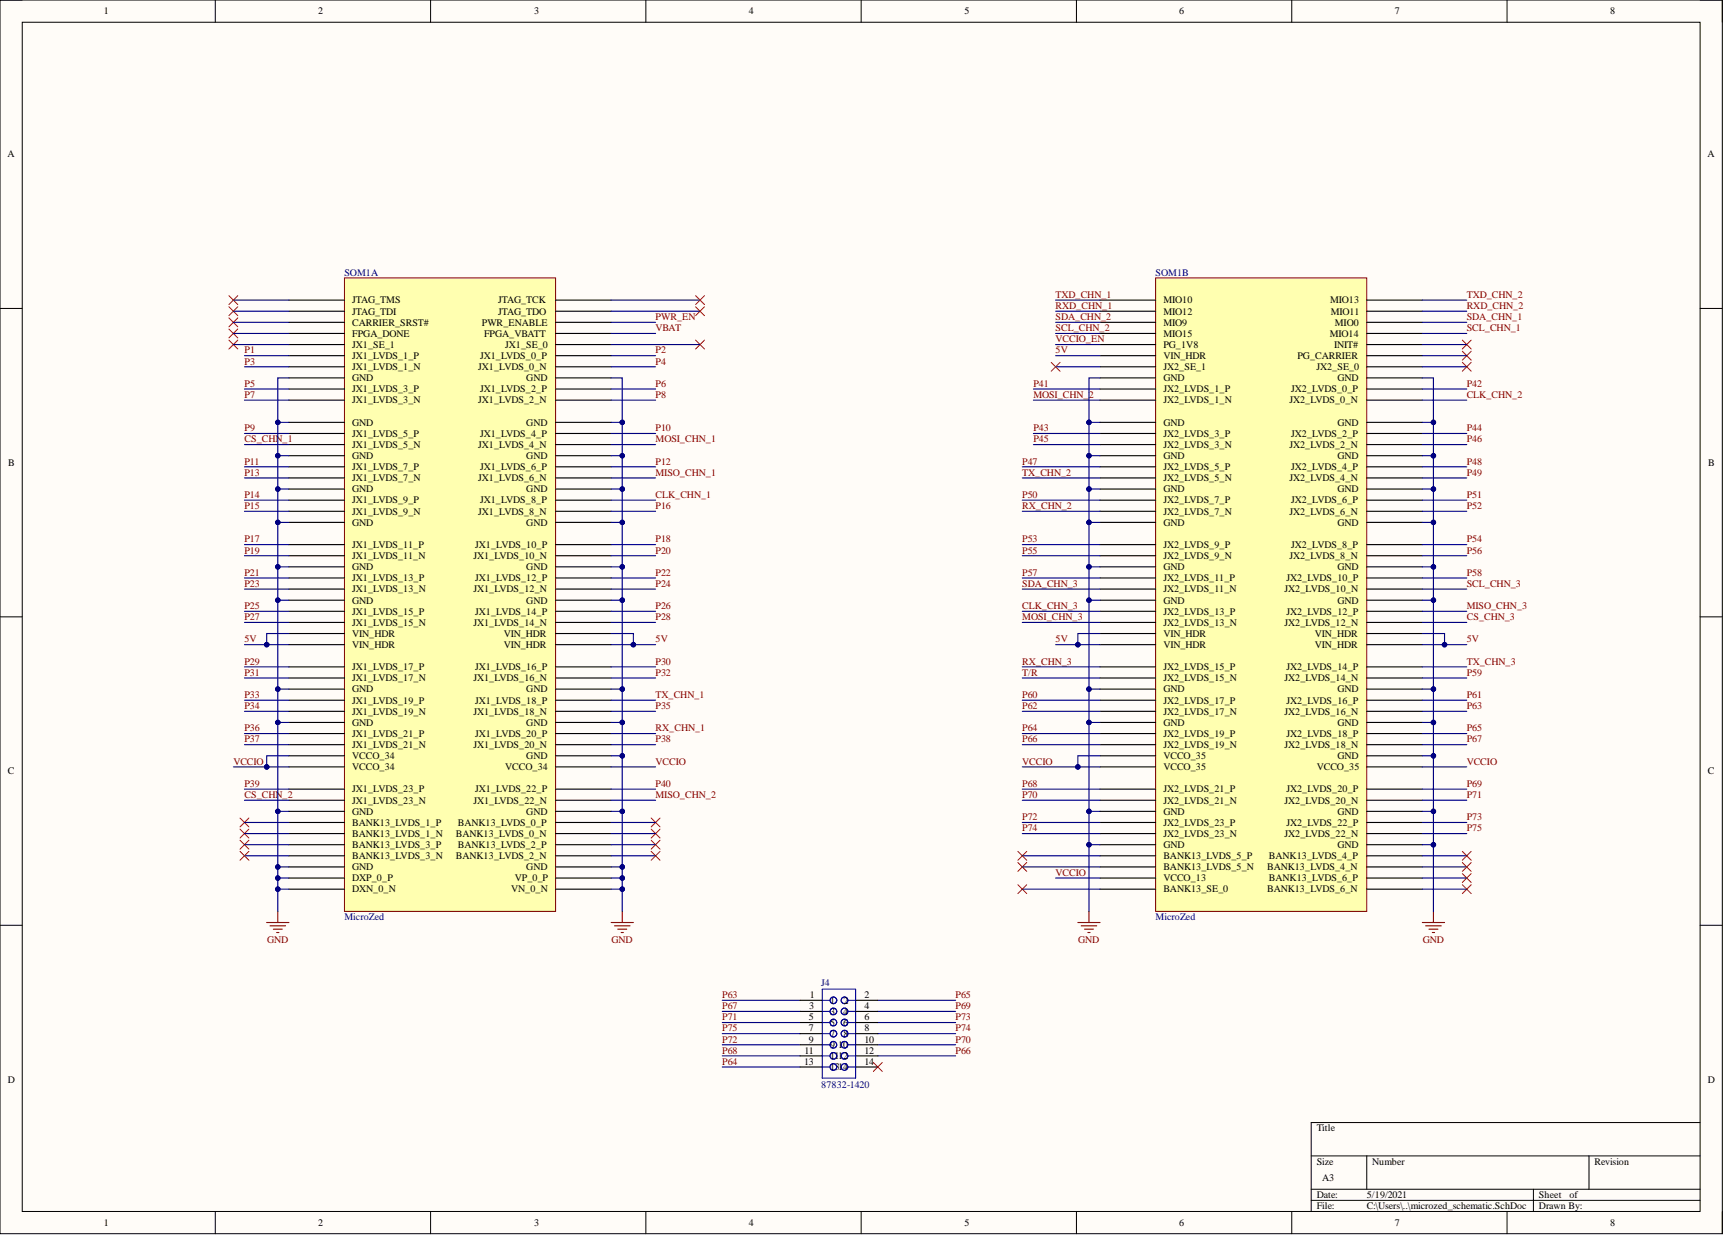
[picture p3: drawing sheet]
<svg xmlns="http://www.w3.org/2000/svg" width="393mm" height="282mm" viewBox="0 0 393 282" stroke-linecap="round" stroke-linejoin="round" font-family="sans-serif">
<path d="M0 0h392.7v281.3h-392.7z" fill-rule="evenodd" fill="#fffcf8"/>
<path d="M0 0h392.7v281.3h-392.7z" fill="none" stroke="#000" stroke-width=".23"/>
<path d="M5.1 5.1h382.6v271.2h-382.6z" fill-rule="evenodd" fill="#fffcf8"/>
<g fill="none" stroke="#000" stroke-width=".23">
<path d="M0 0h5.1M5.1 5.1h382.6v271.2h-382.6zM49.1 0v5.1M98.2 0v5.1M147.3 0v5.1M196.4 0v5.1M245.5 0v5.1M294.6 0v5.1M343.6 0v5.1M387.7 0h5v5.1M0 70.3h5.1M387.7 70.3h5"/>
<path d="M0 140.7h5.1M387.7 140.7h5M0 211h5.1M387.7 211h5M387.7 256h-88.7v20.3M49.1 276.3v5M98.2 276.3v5M147.3 276.3v5M196.4 276.3v5M245.5 276.3v5M294.6 276.3v5M299 263.6h88.7"/>
<path d="M299 271.2h88.7M299 273.7h88.7M311.7 263.6v7.6M343.6 276.3v5M349.7 271.2v5.1M362.3 263.6v7.6M392.7 276.3v5"/>
</g>
<path d="M78.5 63.4h48.2v144.4h-48.2z" fill-rule="evenodd" fill="#ffffb0"/>
<path d="M78.5 63.4h48.2v144.4h-48.2z" fill="none" stroke="#800000" stroke-width=".23"/>
<g fill="none" stroke="#000" stroke-width=".25">
<path d="M65.9 68.4h12.6M65.9 71h12.6M65.9 73.5h12.6M65.9 78.6h12.6M65.9 76h12.6M126.7 68.4h12.7M126.7 71h12.7M126.7 73.5h12.7M126.7 78.6h12.7M126.7 76h12.7M65.9 81.1h12.6M65.9 83.6h12.6"/>
<path d="M65.9 86.2h12.6M65.9 88.7h12.6M65.9 91.3h12.6M65.9 96.3h12.6M65.9 98.9h12.6M126.7 81.1h12.7M126.7 83.6h12.7M126.7 86.2h12.7M126.7 88.7h12.7M126.7 91.3h12.7M126.7 96.3h12.7M126.7 98.9h12.7"/>
<path d="M65.9 101.4h12.6M65.9 103.9h12.6M65.9 106.5h12.6M65.9 109h12.6M65.9 111.5h12.6M65.9 114.1h12.6M65.9 116.6h12.6M65.9 119.1h12.6M126.7 101.4h12.7M126.7 103.9h12.7M126.7 106.5h12.7M126.7 109h12.7"/>
<path d="M126.7 111.5h12.7M126.7 114.1h12.7M126.7 116.6h12.7M126.7 119.1h12.7M65.9 124.2h12.6M65.9 126.7h12.6M65.9 129.3h12.6M65.9 131.8h12.6M65.9 134.3h12.6M65.9 136.9h12.6M65.9 139.4h12.6M126.7 124.2h12.7"/>
<path d="M126.7 126.7h12.7M126.7 129.3h12.7M126.7 131.8h12.7M126.7 134.3h12.7M126.7 136.9h12.7M126.7 139.4h12.7M65.9 141.9h12.6M65.9 144.5h12.6M65.9 147h12.6M65.9 152.1h12.6M65.9 154.6h12.6M65.9 157.2h12.6"/>
<path d="M65.9 159.7h12.6M126.7 141.9h12.7M126.7 144.5h12.7M126.7 147h12.7M126.7 152.1h12.7M126.7 154.6h12.7M126.7 157.2h12.7M126.7 159.7h12.7M65.9 162.2h12.6M65.9 164.8h12.6M65.9 167.3h12.6M65.9 169.8h12.6"/>
<path d="M65.9 172.4h12.6M65.9 174.9h12.6M65.9 180h12.6M126.7 162.2h12.7M126.7 164.8h12.7M126.7 167.3h12.7M126.7 169.8h12.7M126.7 172.4h12.7M126.7 174.9h12.7M126.7 180h12.7M65.9 182.5h12.6M65.9 185h12.6"/>
<path d="M65.9 187.6h12.6M65.9 190.1h12.6M65.9 192.6h12.6M65.9 195.2h12.6M65.9 197.7h12.6M126.7 182.5h12.7M126.7 185h12.7M126.7 187.6h12.7M126.7 190.1h12.7M126.7 192.6h12.7M126.7 195.2h12.7M126.7 197.7h12.7"/>
<path d="M65.9 200.2h12.6M65.9 202.8h12.6M126.7 200.2h12.7M126.7 202.8h12.7"/>
</g>
<path d="M263.5 63.4h48.2v144.4h-48.2z" fill-rule="evenodd" fill="#ffffb0"/>
<path d="M263.5 63.4h48.2v144.4h-48.2z" fill="none" stroke="#800000" stroke-width=".23"/>
<g fill="none" stroke="#000" stroke-width=".25">
<path d="M250.8 68.4h12.7M250.8 71h12.7M250.8 73.5h12.7M250.8 76h12.7M250.8 78.6h12.7M311.7 68.4h12.6M311.7 71h12.6M311.7 73.5h12.6M311.7 76h12.6M311.7 78.6h12.6M250.8 81.1h12.7M250.8 83.6h12.7"/>
<path d="M250.8 86.2h12.7M250.8 88.7h12.7M250.8 91.3h12.7M250.8 96.3h12.7M250.8 98.9h12.7M311.7 81.1h12.6M311.7 83.6h12.6M311.7 86.2h12.6M311.7 88.7h12.6M311.7 91.3h12.6M311.7 96.3h12.6M311.7 98.9h12.6"/>
<path d="M250.8 101.4h12.7M250.8 103.9h12.7M250.8 106.5h12.7M250.8 109h12.7M250.8 111.5h12.7M250.8 114.1h12.7M250.8 116.6h12.7M250.8 119.1h12.7M311.7 101.4h12.6M311.7 103.9h12.6M311.7 106.5h12.6M311.7 109h12.6"/>
<path d="M311.7 111.5h12.6M311.7 114.1h12.6M311.7 116.6h12.6M311.7 119.1h12.6M250.8 124.2h12.7M250.8 126.7h12.7M250.8 129.3h12.7M250.8 131.8h12.7M250.8 134.3h12.7M250.8 136.9h12.7M250.8 139.4h12.7M311.7 124.2h12.6"/>
<path d="M311.7 126.7h12.6M311.7 129.3h12.6M311.7 131.8h12.6M311.7 134.3h12.6M311.7 136.9h12.6M311.7 139.4h12.6M250.8 141.9h12.7M250.8 144.5h12.7M250.8 147h12.7M250.8 152.1h12.7M250.8 154.6h12.7M250.8 157.2h12.7"/>
<path d="M250.8 159.7h12.7M311.7 141.9h12.6M311.7 144.5h12.6M311.7 147h12.6M311.7 152.1h12.6M311.7 154.6h12.6M311.7 157.2h12.6M311.7 159.7h12.6M250.8 162.2h12.7M250.8 164.8h12.7M250.8 167.3h12.7M250.8 169.8h12.7"/>
<path d="M250.8 172.4h12.7M250.8 174.9h12.7M250.8 180h12.7M311.7 162.2h12.6M311.7 164.8h12.6M311.7 167.3h12.6M311.7 169.8h12.6M311.7 172.4h12.6M311.7 174.9h12.6M311.7 180h12.6M250.8 182.5h12.7M250.8 185h12.7"/>
<path d="M250.8 187.6h12.7M250.8 190.1h12.7M250.8 192.6h12.7M250.8 195.2h12.7M250.8 197.7h12.7M311.7 182.5h12.6M311.7 185h12.6M311.7 187.6h12.6M311.7 190.1h12.6M311.7 192.6h12.6M311.7 195.2h12.6M311.7 197.7h12.6"/>
<path d="M250.8 200.2h12.7M250.8 202.8h12.7M311.7 200.2h12.6M311.7 202.8h12.6"/>
</g>
<g fill="none" stroke="#f00" stroke-width=".23">
<path d="M52.2 67.4l2 2.1M52.2 70l2 2M52.2 72.5l2 2M52.2 75l2 2.1M52.2 77.6l2 2M54.2 67.4l-2 2.1M54.2 70l-2 2M54.2 72.5l-2 2M54.2 75l-2 2.1M54.2 77.6l-2 2M158.6 67.4l2 2.1M158.6 70l2 2"/>
<path d="M158.6 77.6l2 2M160.6 67.4l-2 2.1M160.6 70l-2 2M160.6 77.6l-2 2M333.4 77.6l2.1 2M335.5 77.6l-2.1 2M239.7 82.6l2 2.1M241.7 82.6l-2 2.1M333.4 82.6l2.1 2.1M333.4 80.1l2.1 2M335.5 82.6l-2.1 2.1M335.5 80.1l-2.1 2"/>
<path d="M54.7 186.6l2.1 2M54.7 189.1l2.1 2M54.7 191.6l2.1 2M54.7 194.2l2.1 2M56.8 186.6l-2.1 2M56.8 189.1l-2.1 2M56.8 191.6l-2.1 2M56.8 194.2l-2.1 2M148.5 194.2l2 2M148.5 191.6l2 2M148.5 189.1l2 2M148.5 186.6l2 2"/>
<path d="M150.5 194.2l-2 2M150.5 191.6l-2 2M150.5 189.1l-2 2M150.5 186.6l-2 2M232.1 194.2l2 2M232.1 196.7l2 2M234.1 194.2l-2 2M234.1 196.7l-2 2M333.4 199.2l2.1 2.1M333.4 196.7l2.1 2M333.4 194.2l2.1 2M335.5 199.2l-2.1 2.1"/>
<path d="M335.5 196.7l-2.1 2M335.5 194.2l-2.1 2M232.1 201.8l2 2M234.1 201.8l-2 2M333.4 201.8l2.1 2M335.5 201.8l-2.1 2M199.2 242.3l2 2M201.2 242.3l-2 2"/>
</g>
<g fill="none" stroke="#800000" stroke-width=".25">
<path d="M60.8 210.4h5.1M61.6 211.1h3.5M62.3 211.9h2.1M63.1 212.7h.5M63.3 207.8v2.6M139.4 210.4h5M140.1 211.1h3.6M140.9 211.9h2M141.6 212.7h.5M141.9 207.8v2.6M245.8 210.4h5M246.5 211.1h3.6"/>
<path d="M247.3 211.9h2M248.1 212.7h.5M248.3 207.8v2.6M324.3 210.4h5.1M325.1 211.1h3.5M325.8 211.9h2.1M326.6 212.7h.5M326.9 207.8v2.6"/>
</g>
<path d="M141.9 202.8v5" fill="none" stroke="#000080" stroke-width=".25"/>
<circle cx="141.9" cy="202.8" r=".51" fill="#000080"/>
<circle cx="141.9" cy="202.8" r=".51" fill="none" stroke="#000080" stroke-width=".23"/>
<path d="M53.2 174.9h12.7" fill="none" stroke="#000080" stroke-width=".25"/>
<circle cx="60.8" cy="174.9" r=".51" fill="#000080"/>
<circle cx="60.8" cy="174.9" r=".51" fill="none" stroke="#000080" stroke-width=".23"/>
<g fill="none" stroke="#000080" stroke-width=".25">
<path d="M53.2 78.6h12.7M53.2 76h12.7M53.2 73.5h12.7M53.2 71h12.7M53.2 68.4h12.7M55.7 159.7h10.2M55.7 154.6h10.2M55.7 152.1h10.2M55.7 147h5.1M55.7 180h10.2M55.7 169.8h10.2M55.7 167.3h10.2"/>
<path d="M55.7 162.2h10.2M55.7 195.2h10.2M55.7 192.6h10.2M55.7 190.1h10.2M55.7 187.6h10.2M55.7 182.5h10.2"/>
</g>
<circle cx="60.8" cy="147" r=".51" fill="#000080"/>
<circle cx="60.8" cy="147" r=".51" fill="none" stroke="#000080" stroke-width=".23"/>
<g fill="none" stroke="#000080" stroke-width=".25">
<path d="M55.7 98.9h10.2M55.7 91.3h10.2M55.7 88.7h10.2M55.7 83.6h10.2M55.7 81.1h10.2M55.7 116.6h10.2M55.7 114.1h10.2M55.7 109h10.2M55.7 106.5h10.2M55.7 101.4h10.2M55.7 139.4h10.2M55.7 134.3h10.2"/>
<path d="M55.7 131.8h10.2M55.7 126.7h10.2M55.7 124.2h10.2M55.7 141.9h10.2M65.9 172.4h-5.1v2.5"/>
</g>
<circle cx="60.8" cy="174.9" r=".51" fill="#000080"/>
<circle cx="60.8" cy="174.9" r=".51" fill="none" stroke="#000080" stroke-width=".23"/>
<path d="M65.9 144.5h-5.1v2.5h5.1" fill="none" stroke="#000080" stroke-width=".25"/>
<circle cx="60.8" cy="147" r=".51" fill="#000080"/>
<circle cx="60.8" cy="147" r=".51" fill="none" stroke="#000080" stroke-width=".23"/>
<path d="M63.3 200.2v2.6h2.6" fill="none" stroke="#000080" stroke-width=".25"/>
<circle cx="63.3" cy="202.8" r=".51" fill="#000080"/>
<circle cx="63.3" cy="202.8" r=".51" fill="none" stroke="#000080" stroke-width=".23"/>
<circle cx="63.3" cy="200.2" r=".51" fill="#000080"/>
<circle cx="63.3" cy="200.2" r=".51" fill="none" stroke="#000080" stroke-width=".23"/>
<path d="M65.9 197.7h-2.6v2.5h2.6" fill="none" stroke="#000080" stroke-width=".25"/>
<circle cx="63.3" cy="200.2" r=".51" fill="#000080"/>
<circle cx="63.3" cy="200.2" r=".51" fill="none" stroke="#000080" stroke-width=".23"/>
<circle cx="63.3" cy="197.7" r=".51" fill="#000080"/>
<circle cx="63.3" cy="197.7" r=".51" fill="none" stroke="#000080" stroke-width=".23"/>
<path d="M63.3 185h2.6" fill="none" stroke="#000080" stroke-width=".25"/>
<circle cx="63.3" cy="185" r=".51" fill="#000080"/>
<circle cx="63.3" cy="185" r=".51" fill="none" stroke="#000080" stroke-width=".23"/>
<path d="M63.3 164.8h2.6" fill="none" stroke="#000080" stroke-width=".25"/>
<circle cx="63.3" cy="164.8" r=".51" fill="#000080"/>
<circle cx="63.3" cy="164.8" r=".51" fill="none" stroke="#000080" stroke-width=".23"/>
<path d="M63.3 157.2h2.6" fill="none" stroke="#000080" stroke-width=".25"/>
<circle cx="63.3" cy="157.2" r=".51" fill="#000080"/>
<circle cx="63.3" cy="157.2" r=".51" fill="none" stroke="#000080" stroke-width=".23"/>
<path d="M63.3 136.9h2.6" fill="none" stroke="#000080" stroke-width=".25"/>
<circle cx="63.3" cy="136.9" r=".51" fill="#000080"/>
<circle cx="63.3" cy="136.9" r=".51" fill="none" stroke="#000080" stroke-width=".23"/>
<path d="M63.3 129.3h2.6" fill="none" stroke="#000080" stroke-width=".25"/>
<circle cx="63.3" cy="129.3" r=".51" fill="#000080"/>
<circle cx="63.3" cy="129.3" r=".51" fill="none" stroke="#000080" stroke-width=".23"/>
<path d="M63.3 119.1h2.6" fill="none" stroke="#000080" stroke-width=".25"/>
<circle cx="63.3" cy="119.1" r=".51" fill="#000080"/>
<circle cx="63.3" cy="119.1" r=".51" fill="none" stroke="#000080" stroke-width=".23"/>
<path d="M63.3 111.5h2.6" fill="none" stroke="#000080" stroke-width=".25"/>
<circle cx="63.3" cy="111.5" r=".51" fill="#000080"/>
<circle cx="63.3" cy="111.5" r=".51" fill="none" stroke="#000080" stroke-width=".23"/>
<path d="M63.3 103.9h2.6" fill="none" stroke="#000080" stroke-width=".25"/>
<circle cx="63.3" cy="103.9" r=".51" fill="#000080"/>
<circle cx="63.3" cy="103.9" r=".51" fill="none" stroke="#000080" stroke-width=".23"/>
<path d="M63.3 96.3h2.6" fill="none" stroke="#000080" stroke-width=".25"/>
<circle cx="63.3" cy="96.3" r=".51" fill="#000080"/>
<circle cx="63.3" cy="96.3" r=".51" fill="none" stroke="#000080" stroke-width=".23"/>
<path d="M65.9 86.2h-2.6v111.5" fill="none" stroke="#000080" stroke-width=".25"/>
<circle cx="63.3" cy="197.7" r=".51" fill="#000080"/>
<circle cx="63.3" cy="197.7" r=".51" fill="none" stroke="#000080" stroke-width=".23"/>
<circle cx="63.3" cy="185" r=".51" fill="#000080"/>
<circle cx="63.3" cy="185" r=".51" fill="none" stroke="#000080" stroke-width=".23"/>
<circle cx="63.3" cy="164.8" r=".51" fill="#000080"/>
<circle cx="63.3" cy="164.8" r=".51" fill="none" stroke="#000080" stroke-width=".23"/>
<circle cx="63.3" cy="157.2" r=".51" fill="#000080"/>
<circle cx="63.3" cy="157.2" r=".51" fill="none" stroke="#000080" stroke-width=".23"/>
<circle cx="63.3" cy="136.9" r=".51" fill="#000080"/>
<circle cx="63.3" cy="136.9" r=".51" fill="none" stroke="#000080" stroke-width=".23"/>
<circle cx="63.3" cy="129.3" r=".51" fill="#000080"/>
<circle cx="63.3" cy="129.3" r=".51" fill="none" stroke="#000080" stroke-width=".23"/>
<circle cx="63.3" cy="119.1" r=".51" fill="#000080"/>
<circle cx="63.3" cy="119.1" r=".51" fill="none" stroke="#000080" stroke-width=".23"/>
<circle cx="63.3" cy="111.5" r=".51" fill="#000080"/>
<circle cx="63.3" cy="111.5" r=".51" fill="none" stroke="#000080" stroke-width=".23"/>
<circle cx="63.3" cy="103.9" r=".51" fill="#000080"/>
<circle cx="63.3" cy="103.9" r=".51" fill="none" stroke="#000080" stroke-width=".23"/>
<circle cx="63.3" cy="96.3" r=".51" fill="#000080"/>
<circle cx="63.3" cy="96.3" r=".51" fill="none" stroke="#000080" stroke-width=".23"/>
<path d="M141.9 200.2v2.6h-2.5" fill="none" stroke="#000080" stroke-width=".25"/>
<circle cx="141.9" cy="202.8" r=".51" fill="#000080"/>
<circle cx="141.9" cy="202.8" r=".51" fill="none" stroke="#000080" stroke-width=".23"/>
<circle cx="141.9" cy="200.2" r=".51" fill="#000080"/>
<circle cx="141.9" cy="200.2" r=".51" fill="none" stroke="#000080" stroke-width=".23"/>
<path d="M139.4 197.7h2.5v2.5h-2.5" fill="none" stroke="#000080" stroke-width=".25"/>
<circle cx="141.9" cy="200.2" r=".51" fill="#000080"/>
<circle cx="141.9" cy="200.2" r=".51" fill="none" stroke="#000080" stroke-width=".23"/>
<circle cx="141.9" cy="197.7" r=".51" fill="#000080"/>
<circle cx="141.9" cy="197.7" r=".51" fill="none" stroke="#000080" stroke-width=".23"/>
<path d="M139.4 195.2h10.1M139.4 192.6h10.1M139.4 190.1h10.1M139.4 187.6h10.1M139.4 185h2.5" fill="none" stroke="#000080" stroke-width=".25"/>
<circle cx="141.9" cy="185" r=".51" fill="#000080"/>
<circle cx="141.9" cy="185" r=".51" fill="none" stroke="#000080" stroke-width=".23"/>
<path d="M139.4 180h10.1M139.4 174.9h10.1M139.4 172.4h2.5M139.4 182.5h10.1" fill="none" stroke="#000080" stroke-width=".25"/>
<circle cx="141.9" cy="172.4" r=".51" fill="#000080"/>
<circle cx="141.9" cy="172.4" r=".51" fill="none" stroke="#000080" stroke-width=".23"/>
<path d="M139.4 169.8h10.1M139.4 167.3h10.1M139.4 164.8h2.5" fill="none" stroke="#000080" stroke-width=".25"/>
<circle cx="141.9" cy="164.8" r=".51" fill="#000080"/>
<circle cx="141.9" cy="164.8" r=".51" fill="none" stroke="#000080" stroke-width=".23"/>
<path d="M139.4 159.7h10.1M139.4 157.2h2.5M139.4 162.2h10.1" fill="none" stroke="#000080" stroke-width=".25"/>
<circle cx="141.9" cy="157.2" r=".51" fill="#000080"/>
<circle cx="141.9" cy="157.2" r=".51" fill="none" stroke="#000080" stroke-width=".23"/>
<path d="M139.4 144.5h5v2.5h-5M139.4 154.6h10.1M139.4 152.1h10.1" fill="none" stroke="#000080" stroke-width=".25"/>
<circle cx="144.4" cy="147" r=".51" fill="#000080"/>
<circle cx="144.4" cy="147" r=".51" fill="none" stroke="#000080" stroke-width=".23"/>
<path d="M139.4 139.4h10.1M139.4 136.9h2.5M139.4 141.9h10.1" fill="none" stroke="#000080" stroke-width=".25"/>
<circle cx="141.9" cy="136.9" r=".51" fill="#000080"/>
<circle cx="141.9" cy="136.9" r=".51" fill="none" stroke="#000080" stroke-width=".23"/>
<path d="M139.4 134.3h10.1M139.4 131.8h10.1M139.4 129.3h2.5" fill="none" stroke="#000080" stroke-width=".25"/>
<circle cx="141.9" cy="129.3" r=".51" fill="#000080"/>
<circle cx="141.9" cy="129.3" r=".51" fill="none" stroke="#000080" stroke-width=".23"/>
<path d="M139.4 119.1h2.5v78.6M139.4 126.7h10.1M139.4 124.2h10.1" fill="none" stroke="#000080" stroke-width=".25"/>
<circle cx="141.9" cy="197.7" r=".51" fill="#000080"/>
<circle cx="141.9" cy="197.7" r=".51" fill="none" stroke="#000080" stroke-width=".23"/>
<circle cx="141.9" cy="185" r=".51" fill="#000080"/>
<circle cx="141.9" cy="185" r=".51" fill="none" stroke="#000080" stroke-width=".23"/>
<circle cx="141.9" cy="172.4" r=".51" fill="#000080"/>
<circle cx="141.9" cy="172.4" r=".51" fill="none" stroke="#000080" stroke-width=".23"/>
<circle cx="141.9" cy="164.8" r=".51" fill="#000080"/>
<circle cx="141.9" cy="164.8" r=".51" fill="none" stroke="#000080" stroke-width=".23"/>
<circle cx="141.9" cy="157.2" r=".51" fill="#000080"/>
<circle cx="141.9" cy="157.2" r=".51" fill="none" stroke="#000080" stroke-width=".23"/>
<circle cx="141.9" cy="136.9" r=".51" fill="#000080"/>
<circle cx="141.9" cy="136.9" r=".51" fill="none" stroke="#000080" stroke-width=".23"/>
<circle cx="141.9" cy="129.3" r=".51" fill="#000080"/>
<circle cx="141.9" cy="129.3" r=".51" fill="none" stroke="#000080" stroke-width=".23"/>
<circle cx="141.9" cy="119.1" r=".51" fill="#000080"/>
<circle cx="141.9" cy="119.1" r=".51" fill="none" stroke="#000080" stroke-width=".23"/>
<path d="M139.4 116.6h10.1M139.4 114.1h10.1M139.4 111.5h2.5" fill="none" stroke="#000080" stroke-width=".25"/>
<circle cx="141.9" cy="111.5" r=".51" fill="#000080"/>
<circle cx="141.9" cy="111.5" r=".51" fill="none" stroke="#000080" stroke-width=".23"/>
<path d="M139.4 109h10.1M139.4 106.5h10.1M139.4 103.9h2.5" fill="none" stroke="#000080" stroke-width=".25"/>
<circle cx="141.9" cy="103.9" r=".51" fill="#000080"/>
<circle cx="141.9" cy="103.9" r=".51" fill="none" stroke="#000080" stroke-width=".23"/>
<path d="M139.4 98.9h10.1M139.4 96.3h2.5M139.4 101.4h10.1" fill="none" stroke="#000080" stroke-width=".25"/>
<circle cx="141.9" cy="96.3" r=".51" fill="#000080"/>
<circle cx="141.9" cy="96.3" r=".51" fill="none" stroke="#000080" stroke-width=".23"/>
<path d="M139.4 86.2h2.5v32.9M139.4 91.3h10.1M139.4 88.7h10.1" fill="none" stroke="#000080" stroke-width=".25"/>
<circle cx="141.9" cy="96.3" r=".51" fill="#000080"/>
<circle cx="141.9" cy="96.3" r=".51" fill="none" stroke="#000080" stroke-width=".23"/>
<circle cx="141.9" cy="103.9" r=".51" fill="#000080"/>
<circle cx="141.9" cy="103.9" r=".51" fill="none" stroke="#000080" stroke-width=".23"/>
<circle cx="141.9" cy="111.5" r=".51" fill="#000080"/>
<circle cx="141.9" cy="111.5" r=".51" fill="none" stroke="#000080" stroke-width=".23"/>
<circle cx="141.9" cy="119.1" r=".51" fill="#000080"/>
<circle cx="141.9" cy="119.1" r=".51" fill="none" stroke="#000080" stroke-width=".23"/>
<path d="M139.4 78.6h20.2M139.4 76h10.1M139.4 73.5h10.1M139.4 71h20.2M139.4 68.4h20.2M139.4 83.6h10.1M139.4 81.1h10.1M144.4 147h5.1" fill="none" stroke="#000080" stroke-width=".25"/>
<circle cx="144.4" cy="147" r=".51" fill="#000080"/>
<circle cx="144.4" cy="147" r=".51" fill="none" stroke="#000080" stroke-width=".23"/>
<g fill="none" stroke="#000080" stroke-width=".25">
<path d="M233.1 180h17.7M233.1 174.9h12.7M233.1 197.7h17.7M233.1 195.2h17.7M233.1 190.1h17.7M233.1 187.6h17.7M233.1 182.5h17.7M233.1 202.8h17.7M164.7 238.3h17.7M164.7 235.7h17.7M164.7 233.2h17.7M164.7 230.7h17.7"/>
<path d="M164.7 228.1h17.7M200.2 238.3h17.7M200.2 235.7h17.7M200.2 233.2h17.7M200.2 230.7h17.7M200.2 228.1h17.7M164.7 243.3h17.7M164.7 240.8h17.7M200.2 240.8h17.7"/>
</g>
<circle cx="245.8" cy="174.9" r=".51" fill="#000080"/>
<circle cx="245.8" cy="174.9" r=".51" fill="none" stroke="#000080" stroke-width=".23"/>
<g fill="none" stroke="#000080" stroke-width=".25">
<path d="M235.6 98.9h15.2M235.6 91.3h15.2M235.6 88.7h15.2M233.1 116.6h17.7M233.1 114.1h17.7M233.1 109h17.7M233.1 106.5h17.7M235.6 101.4h15.2M233.1 139.4h17.7M233.1 134.3h17.7M233.1 131.8h17.7M233.1 126.7h17.7"/>
<path d="M233.1 124.2h17.7M233.1 159.7h17.7M233.1 154.6h17.7M233.1 152.1h17.7M233.1 141.9h17.7M240.7 147h5.1M233.1 169.8h17.7M233.1 167.3h17.7M233.1 162.2h17.7M240.7 200.2h10.1"/>
</g>
<circle cx="245.8" cy="147" r=".51" fill="#000080"/>
<circle cx="245.8" cy="147" r=".51" fill="none" stroke="#000080" stroke-width=".23"/>
<path d="M240.7 78.6h10.1M240.7 76h10.1M240.7 73.5h10.1M240.7 71h10.1M240.7 68.4h10.1M240.7 83.6h10.1M240.7 81.1h10.1M250.8 172.4h-5v2.5h5" fill="none" stroke="#000080" stroke-width=".25"/>
<circle cx="245.8" cy="174.9" r=".51" fill="#000080"/>
<circle cx="245.8" cy="174.9" r=".51" fill="none" stroke="#000080" stroke-width=".23"/>
<path d="M250.8 144.5h-5v2.5h5" fill="none" stroke="#000080" stroke-width=".25"/>
<circle cx="245.8" cy="147" r=".51" fill="#000080"/>
<circle cx="245.8" cy="147" r=".51" fill="none" stroke="#000080" stroke-width=".23"/>
<path d="M248.3 192.6h2.5" fill="none" stroke="#000080" stroke-width=".25"/>
<circle cx="248.3" cy="192.6" r=".51" fill="#000080"/>
<circle cx="248.3" cy="192.6" r=".51" fill="none" stroke="#000080" stroke-width=".23"/>
<path d="M248.3 185h2.5" fill="none" stroke="#000080" stroke-width=".25"/>
<circle cx="248.3" cy="185" r=".51" fill="#000080"/>
<circle cx="248.3" cy="185" r=".51" fill="none" stroke="#000080" stroke-width=".23"/>
<path d="M248.3 164.8h2.5" fill="none" stroke="#000080" stroke-width=".25"/>
<circle cx="248.3" cy="164.8" r=".51" fill="#000080"/>
<circle cx="248.3" cy="164.8" r=".51" fill="none" stroke="#000080" stroke-width=".23"/>
<path d="M248.3 157.2h2.5" fill="none" stroke="#000080" stroke-width=".25"/>
<circle cx="248.3" cy="157.2" r=".51" fill="#000080"/>
<circle cx="248.3" cy="157.2" r=".51" fill="none" stroke="#000080" stroke-width=".23"/>
<path d="M248.3 136.9h2.5" fill="none" stroke="#000080" stroke-width=".25"/>
<circle cx="248.3" cy="136.9" r=".51" fill="#000080"/>
<circle cx="248.3" cy="136.9" r=".51" fill="none" stroke="#000080" stroke-width=".23"/>
<path d="M248.3 129.3h2.5" fill="none" stroke="#000080" stroke-width=".25"/>
<circle cx="248.3" cy="129.3" r=".51" fill="#000080"/>
<circle cx="248.3" cy="129.3" r=".51" fill="none" stroke="#000080" stroke-width=".23"/>
<path d="M248.3 119.1h2.5" fill="none" stroke="#000080" stroke-width=".25"/>
<circle cx="248.3" cy="119.1" r=".51" fill="#000080"/>
<circle cx="248.3" cy="119.1" r=".51" fill="none" stroke="#000080" stroke-width=".23"/>
<path d="M248.3 111.5h2.5" fill="none" stroke="#000080" stroke-width=".25"/>
<circle cx="248.3" cy="111.5" r=".51" fill="#000080"/>
<circle cx="248.3" cy="111.5" r=".51" fill="none" stroke="#000080" stroke-width=".23"/>
<path d="M248.3 103.9h2.5" fill="none" stroke="#000080" stroke-width=".25"/>
<circle cx="248.3" cy="103.9" r=".51" fill="#000080"/>
<circle cx="248.3" cy="103.9" r=".51" fill="none" stroke="#000080" stroke-width=".23"/>
<path d="M248.3 96.3h2.5" fill="none" stroke="#000080" stroke-width=".25"/>
<circle cx="248.3" cy="96.3" r=".51" fill="#000080"/>
<circle cx="248.3" cy="96.3" r=".51" fill="none" stroke="#000080" stroke-width=".23"/>
<path d="M250.8 86.2h-2.5v121.6" fill="none" stroke="#000080" stroke-width=".25"/>
<circle cx="248.3" cy="192.6" r=".51" fill="#000080"/>
<circle cx="248.3" cy="192.6" r=".51" fill="none" stroke="#000080" stroke-width=".23"/>
<circle cx="248.3" cy="185" r=".51" fill="#000080"/>
<circle cx="248.3" cy="185" r=".51" fill="none" stroke="#000080" stroke-width=".23"/>
<circle cx="248.3" cy="164.8" r=".51" fill="#000080"/>
<circle cx="248.3" cy="164.8" r=".51" fill="none" stroke="#000080" stroke-width=".23"/>
<circle cx="248.3" cy="157.2" r=".51" fill="#000080"/>
<circle cx="248.3" cy="157.2" r=".51" fill="none" stroke="#000080" stroke-width=".23"/>
<circle cx="248.3" cy="136.9" r=".51" fill="#000080"/>
<circle cx="248.3" cy="136.9" r=".51" fill="none" stroke="#000080" stroke-width=".23"/>
<circle cx="248.3" cy="129.3" r=".51" fill="#000080"/>
<circle cx="248.3" cy="129.3" r=".51" fill="none" stroke="#000080" stroke-width=".23"/>
<circle cx="248.3" cy="119.1" r=".51" fill="#000080"/>
<circle cx="248.3" cy="119.1" r=".51" fill="none" stroke="#000080" stroke-width=".23"/>
<circle cx="248.3" cy="111.5" r=".51" fill="#000080"/>
<circle cx="248.3" cy="111.5" r=".51" fill="none" stroke="#000080" stroke-width=".23"/>
<circle cx="248.3" cy="103.9" r=".51" fill="#000080"/>
<circle cx="248.3" cy="103.9" r=".51" fill="none" stroke="#000080" stroke-width=".23"/>
<circle cx="248.3" cy="96.3" r=".51" fill="#000080"/>
<circle cx="248.3" cy="96.3" r=".51" fill="none" stroke="#000080" stroke-width=".23"/>
<path d="M324.3 197.7h10.2M324.3 195.2h10.2M324.3 192.6h2.6M324.3 202.8h10.2M324.3 200.2h10.2" fill="none" stroke="#000080" stroke-width=".25"/>
<circle cx="326.9" cy="192.6" r=".51" fill="#000080"/>
<circle cx="326.9" cy="192.6" r=".51" fill="none" stroke="#000080" stroke-width=".23"/>
<path d="M324.3 190.1h10.2M324.3 187.6h10.2M324.3 185h2.6" fill="none" stroke="#000080" stroke-width=".25"/>
<circle cx="326.9" cy="185" r=".51" fill="#000080"/>
<circle cx="326.9" cy="185" r=".51" fill="none" stroke="#000080" stroke-width=".23"/>
<path d="M324.3 180h10.2M324.3 174.9h10.2M324.3 172.4h2.6M324.3 182.5h10.2" fill="none" stroke="#000080" stroke-width=".25"/>
<circle cx="326.9" cy="172.4" r=".51" fill="#000080"/>
<circle cx="326.9" cy="172.4" r=".51" fill="none" stroke="#000080" stroke-width=".23"/>
<path d="M324.3 169.8h10.2M324.3 167.3h10.2M324.3 164.8h2.6" fill="none" stroke="#000080" stroke-width=".25"/>
<circle cx="326.9" cy="164.8" r=".51" fill="#000080"/>
<circle cx="326.9" cy="164.8" r=".51" fill="none" stroke="#000080" stroke-width=".23"/>
<path d="M324.3 159.7h10.2M324.3 157.2h2.6M324.3 162.2h10.2" fill="none" stroke="#000080" stroke-width=".25"/>
<circle cx="326.9" cy="157.2" r=".51" fill="#000080"/>
<circle cx="326.9" cy="157.2" r=".51" fill="none" stroke="#000080" stroke-width=".23"/>
<path d="M324.3 144.5h5.1v2.5h-5.1M324.3 154.6h10.2M324.3 152.1h10.2" fill="none" stroke="#000080" stroke-width=".25"/>
<circle cx="329.4" cy="147" r=".51" fill="#000080"/>
<circle cx="329.4" cy="147" r=".51" fill="none" stroke="#000080" stroke-width=".23"/>
<path d="M324.3 139.4h10.2M324.3 136.9h2.6M324.3 141.9h10.2" fill="none" stroke="#000080" stroke-width=".25"/>
<circle cx="326.9" cy="136.9" r=".51" fill="#000080"/>
<circle cx="326.9" cy="136.9" r=".51" fill="none" stroke="#000080" stroke-width=".23"/>
<path d="M324.3 134.3h10.2M324.3 131.8h10.2M324.3 129.3h2.6" fill="none" stroke="#000080" stroke-width=".25"/>
<circle cx="326.9" cy="129.3" r=".51" fill="#000080"/>
<circle cx="326.9" cy="129.3" r=".51" fill="none" stroke="#000080" stroke-width=".23"/>
<path d="M324.3 119.1h2.6M324.3 126.7h10.2M324.3 124.2h10.2" fill="none" stroke="#000080" stroke-width=".25"/>
<circle cx="326.9" cy="119.1" r=".51" fill="#000080"/>
<circle cx="326.9" cy="119.1" r=".51" fill="none" stroke="#000080" stroke-width=".23"/>
<path d="M324.3 116.6h10.2M324.3 114.1h10.2M324.3 111.5h2.6" fill="none" stroke="#000080" stroke-width=".25"/>
<circle cx="326.9" cy="111.5" r=".51" fill="#000080"/>
<circle cx="326.9" cy="111.5" r=".51" fill="none" stroke="#000080" stroke-width=".23"/>
<path d="M324.3 109h10.2M324.3 106.5h10.2M324.3 103.9h2.6" fill="none" stroke="#000080" stroke-width=".25"/>
<circle cx="326.9" cy="103.9" r=".51" fill="#000080"/>
<circle cx="326.9" cy="103.9" r=".51" fill="none" stroke="#000080" stroke-width=".23"/>
<path d="M324.3 98.9h10.2M324.3 96.3h2.6M324.3 101.4h10.2" fill="none" stroke="#000080" stroke-width=".25"/>
<circle cx="326.9" cy="96.3" r=".51" fill="#000080"/>
<circle cx="326.9" cy="96.3" r=".51" fill="none" stroke="#000080" stroke-width=".23"/>
<path d="M324.3 86.2h2.6v121.6M324.3 91.3h10.2M324.3 88.7h10.2" fill="none" stroke="#000080" stroke-width=".25"/>
<circle cx="326.9" cy="192.6" r=".51" fill="#000080"/>
<circle cx="326.9" cy="192.6" r=".51" fill="none" stroke="#000080" stroke-width=".23"/>
<circle cx="326.9" cy="185" r=".51" fill="#000080"/>
<circle cx="326.9" cy="185" r=".51" fill="none" stroke="#000080" stroke-width=".23"/>
<circle cx="326.9" cy="172.4" r=".51" fill="#000080"/>
<circle cx="326.9" cy="172.4" r=".51" fill="none" stroke="#000080" stroke-width=".23"/>
<circle cx="326.9" cy="164.8" r=".51" fill="#000080"/>
<circle cx="326.9" cy="164.8" r=".51" fill="none" stroke="#000080" stroke-width=".23"/>
<circle cx="326.9" cy="157.2" r=".51" fill="#000080"/>
<circle cx="326.9" cy="157.2" r=".51" fill="none" stroke="#000080" stroke-width=".23"/>
<circle cx="326.9" cy="136.9" r=".51" fill="#000080"/>
<circle cx="326.9" cy="136.9" r=".51" fill="none" stroke="#000080" stroke-width=".23"/>
<circle cx="326.9" cy="129.3" r=".51" fill="#000080"/>
<circle cx="326.9" cy="129.3" r=".51" fill="none" stroke="#000080" stroke-width=".23"/>
<circle cx="326.9" cy="119.1" r=".51" fill="#000080"/>
<circle cx="326.9" cy="119.1" r=".51" fill="none" stroke="#000080" stroke-width=".23"/>
<circle cx="326.9" cy="111.5" r=".51" fill="#000080"/>
<circle cx="326.9" cy="111.5" r=".51" fill="none" stroke="#000080" stroke-width=".23"/>
<circle cx="326.9" cy="103.9" r=".51" fill="#000080"/>
<circle cx="326.9" cy="103.9" r=".51" fill="none" stroke="#000080" stroke-width=".23"/>
<circle cx="326.9" cy="96.3" r=".51" fill="#000080"/>
<circle cx="326.9" cy="96.3" r=".51" fill="none" stroke="#000080" stroke-width=".23"/>
<path d="M324.3 78.6h10.2M324.3 76h10.2M324.3 73.5h10.2M324.3 71h10.2M324.3 68.4h10.2M324.3 83.6h10.2M324.3 81.1h10.2M329.4 147h5.1" fill="none" stroke="#000080" stroke-width=".25"/>
<circle cx="329.4" cy="147" r=".51" fill="#000080"/>
<circle cx="329.4" cy="147" r=".51" fill="none" stroke="#000080" stroke-width=".23"/>
<path d="M63.3 202.8v5" fill="none" stroke="#000080" stroke-width=".25"/>
<circle cx="63.3" cy="202.8" r=".51" fill="#000080"/>
<circle cx="63.3" cy="202.8" r=".51" fill="none" stroke="#000080" stroke-width=".23"/>
<g fill="none" stroke="#00f" stroke-width=".25">
<path d="M187.5 225.6h7.6v20.3h-7.6zM187.5 228.1h1.8M187.5 230.7h1.8M187.5 233.2h1.8M187.5 235.7h1.8M187.5 238.3h1.8M193.3 228.1h1.8M193.3 230.7h1.8M193.3 233.2h1.8M193.3 235.7h1.8M193.3 238.3h1.8M187.5 240.8h1.8"/>
<path d="M187.5 243.3h1.8M193.3 240.8h1.8M193.3 243.3h1.8"/>
<circle cx="190" cy="238.3" r=".76"/>
<circle cx="190" cy="233.2" r=".76"/>
<circle cx="190" cy="235.7" r=".76"/>
<circle cx="190" cy="230.7" r=".76"/>
<circle cx="190" cy="228.1" r=".76"/>
<circle cx="192.6" cy="238.3" r=".76"/>
<circle cx="192.6" cy="233.2" r=".76"/>
<circle cx="192.6" cy="230.7" r=".76"/>
<circle cx="192.6" cy="235.7" r=".76"/>
<circle cx="192.6" cy="228.1" r=".76"/>
<circle cx="190" cy="243.3" r=".76"/>
<circle cx="190" cy="240.8" r=".76"/>
<circle cx="192.6" cy="243.3" r=".76"/>
<circle cx="192.6" cy="240.8" r=".76"/>
</g>
<g fill="none" stroke="#000" stroke-width=".25">
<path d="M182.4 228.1h5.1M182.4 230.7h5.1M182.4 233.2h5.1M182.4 235.7h5.1M182.4 238.3h5.1M195.1 228.1h5.1M195.1 230.7h5.1M195.1 233.2h5.1M195.1 235.7h5.1M195.1 238.3h5.1M182.4 240.8h5.1M182.4 243.3h5.1"/>
<path d="M195.1 240.8h5.1M195.1 243.3h5.1"/>
</g>
<g font-size="2.3">
<text x="23.6" y="3.3">1</text>
<text x="72.6" y="3.3">2</text>
<text x="121.8" y="3.3">3</text>
<text x="170.8" y="3.3">4</text>
<text x="219.9" y="3.3">5</text>
<text x="268.9" y="3.3">6</text>
<text x="318.1" y="3.3">7</text>
<text x="367.1" y="3.3">8</text>
<text x="1.7" y="35.9">A</text>
<text x="389.4" y="35.9">A</text>
<text x="80.3" y="69.2">JTAG_TMS</text>
<text x="80.3" y="71.7">JTAG_TDI</text>
<text x="113.6" y="69.2">JTAG_TCK</text>
<text x="113.6" y="71.7">JTAG_TDO</text>
<text x="265.3" y="69.2">MIO10</text>
<text x="265.3" y="71.7">MIO12</text>
<text x="303.3" y="69.2">MIO13</text>
<text x="303.5" y="71.7">MIO11</text>
<text x="80.3" y="74.3">CARRIER_SRST#</text>
<text x="80.3" y="76.8">FPGA_DONE</text>
<text x="109.9" y="74.3">PWR_ENABLE</text>
<text x="110.4" y="76.8">FPGA_VBATT</text>
<text x="265.3" y="74.3">MIO9</text>
<text x="265.3" y="76.8">MIO15</text>
<text x="303.2" y="76.8">MIO14</text>
<text x="304.4" y="74.3">MIO0</text>
<text x="80.3" y="79.3">JX1_SE_1</text>
<text x="80.3" y="81.9">JX1_LVDS_1_P</text>
<text x="109.5" y="81.9">JX1_LVDS_0_P</text>
<text x="115.2" y="79.3">JX1_SE_0</text>
<text x="265.3" y="79.3">PG_1V8</text>
<text x="265.3" y="81.9">VIN_HDR</text>
<text x="295.9" y="81.9">PG_CARRIER</text>
<text x="304.2" y="79.3">INIT#</text>
<text x="80.3" y="84.4">JX1_LVDS_1_N</text>
<text x="80.3" y="86.9">GND</text>
<text x="80.3" y="89.5">JX1_LVDS_3_P</text>
<text x="109" y="84.4">JX1_LVDS_0_N</text>
<text x="109.5" y="89.5">JX1_LVDS_2_P</text>
<text x="120" y="86.9">GND</text>
<text x="265.3" y="84.4">JX2_SE_1</text>
<text x="265.3" y="86.9">GND</text>
<text x="265.3" y="89.5">JX2_LVDS_1_P</text>
<text x="294.4" y="89.5">JX2_LVDS_0_P</text>
<text x="300.2" y="84.4">JX2_SE_0</text>
<text x="305" y="86.9">GND</text>
<text x="80.3" y="92">JX1_LVDS_3_N</text>
<text x="109" y="92">JX1_LVDS_2_N</text>
<text x="265.3" y="92">JX2_LVDS_1_N</text>
<text x="294" y="92">JX2_LVDS_0_N</text>
<text x="80.3" y="97.1">GND</text>
<text x="80.3" y="99.6">JX1_LVDS_5_P</text>
<text x="109.5" y="99.6">JX1_LVDS_4_P</text>
<text x="120" y="97.1">GND</text>
<text x="265.3" y="97.1">GND</text>
<text x="265.3" y="99.6">JX2_LVDS_3_P</text>
<text x="294.4" y="99.6">JX2_LVDS_2_P</text>
<text x="305" y="97.1">GND</text>
<text x="1.9" y="106.3">B</text>
<text x="80.3" y="102.1">JX1_LVDS_5_N</text>
<text x="80.3" y="104.7">GND</text>
<text x="80.3" y="107.2">JX1_LVDS_7_P</text>
<text x="109" y="102.1">JX1_LVDS_4_N</text>
<text x="109.5" y="107.2">JX1_LVDS_6_P</text>
<text x="120" y="104.7">GND</text>
<text x="265.3" y="102.1">JX2_LVDS_3_N</text>
<text x="265.3" y="104.7">GND</text>
<text x="265.3" y="107.2">JX2_LVDS_5_P</text>
<text x="294" y="102.1">JX2_LVDS_2_N</text>
<text x="294.4" y="107.2">JX2_LVDS_4_P</text>
<text x="305" y="104.7">GND</text>
<text x="389.5" y="106.3">B</text>
<text x="80.3" y="109.8">JX1_LVDS_7_N</text>
<text x="80.3" y="112.3">GND</text>
<text x="109" y="109.8">JX1_LVDS_6_N</text>
<text x="120" y="112.3">GND</text>
<text x="265.3" y="109.8">JX2_LVDS_5_N</text>
<text x="265.3" y="112.3">GND</text>
<text x="294" y="109.8">JX2_LVDS_4_N</text>
<text x="305" y="112.3">GND</text>
<text x="80.3" y="114.8">JX1_LVDS_9_P</text>
<text x="80.3" y="117.4">JX1_LVDS_9_N</text>
<text x="80.3" y="119.9">GND</text>
<text x="109" y="117.4">JX1_LVDS_8_N</text>
<text x="109.5" y="114.8">JX1_LVDS_8_P</text>
<text x="120" y="119.9">GND</text>
<text x="265.3" y="114.8">JX2_LVDS_7_P</text>
<text x="265.3" y="117.4">JX2_LVDS_7_N</text>
<text x="265.3" y="119.9">GND</text>
<text x="294" y="117.4">JX2_LVDS_6_N</text>
<text x="294.4" y="114.8">JX2_LVDS_6_P</text>
<text x="305" y="119.9">GND</text>
<text x="80.3" y="125">JX1_LVDS_11_P</text>
<text x="108.4" y="125">JX1_LVDS_10_P</text>
<text x="265.3" y="125">JX2_LVDS_9_P</text>
<text x="294.4" y="125">JX2_LVDS_8_P</text>
<text x="80.3" y="127.5">JX1_LVDS_11_N</text>
<text x="80.3" y="130">GND</text>
<text x="107.9" y="127.5">JX1_LVDS_10_N</text>
<text x="120" y="130">GND</text>
<text x="265.3" y="127.5">JX2_LVDS_9_N</text>
<text x="265.3" y="130">GND</text>
<text x="294" y="127.5">JX2_LVDS_8_N</text>
<text x="305" y="130">GND</text>
<text x="80.3" y="132.6">JX1_LVDS_13_P</text>
<text x="80.3" y="135.1">JX1_LVDS_13_N</text>
<text x="80.3" y="137.6">GND</text>
<text x="107.9" y="135.1">JX1_LVDS_12_N</text>
<text x="108.4" y="132.6">JX1_LVDS_12_P</text>
<text x="120" y="137.6">GND</text>
<text x="265.3" y="132.6">JX2_LVDS_11_P</text>
<text x="265.3" y="135.1">JX2_LVDS_11_N</text>
<text x="265.3" y="137.6">GND</text>
<text x="292.9" y="135.1">JX2_LVDS_10_N</text>
<text x="293.3" y="132.6">JX2_LVDS_10_P</text>
<text x="305" y="137.6">GND</text>
<text x="80.3" y="140.2">JX1_LVDS_15_P</text>
<text x="80.3" y="142.7">JX1_LVDS_15_N</text>
<text x="107.9" y="142.7">JX1_LVDS_14_N</text>
<text x="108.4" y="140.2">JX1_LVDS_14_P</text>
<text x="265.3" y="140.2">JX2_LVDS_13_P</text>
<text x="265.3" y="142.7">JX2_LVDS_13_N</text>
<text x="292.9" y="142.7">JX2_LVDS_12_N</text>
<text x="293.3" y="140.2">JX2_LVDS_12_P</text>
<text x="80.3" y="145.2">VIN_HDR</text>
<text x="80.3" y="147.8">VIN_HDR</text>
<text x="114.9" y="145.2">VIN_HDR</text>
<text x="114.9" y="147.8">VIN_HDR</text>
<text x="265.3" y="145.2">VIN_HDR</text>
<text x="265.3" y="147.8">VIN_HDR</text>
<text x="299.8" y="145.2">VIN_HDR</text>
<text x="299.8" y="147.8">VIN_HDR</text>
<text x="80.3" y="152.8">JX1_LVDS_17_P</text>
<text x="80.3" y="155.4">JX1_LVDS_17_N</text>
<text x="107.9" y="155.4">JX1_LVDS_16_N</text>
<text x="108.4" y="152.8">JX1_LVDS_16_P</text>
<text x="265.3" y="152.8">JX2_LVDS_15_P</text>
<text x="265.3" y="155.4">JX2_LVDS_15_N</text>
<text x="292.9" y="155.4">JX2_LVDS_14_N</text>
<text x="293.3" y="152.8">JX2_LVDS_14_P</text>
<text x="80.3" y="157.9">GND</text>
<text x="80.3" y="160.4">JX1_LVDS_19_P</text>
<text x="108.4" y="160.4">JX1_LVDS_18_P</text>
<text x="120" y="157.9">GND</text>
<text x="265.3" y="157.9">GND</text>
<text x="265.3" y="160.4">JX2_LVDS_17_P</text>
<text x="293.3" y="160.4">JX2_LVDS_16_P</text>
<text x="305" y="157.9">GND</text>
<text x="80.3" y="163">JX1_LVDS_19_N</text>
<text x="80.3" y="165.5">GND</text>
<text x="107.9" y="163">JX1_LVDS_18_N</text>
<text x="120" y="165.5">GND</text>
<text x="265.3" y="163">JX2_LVDS_17_N</text>
<text x="265.3" y="165.5">GND</text>
<text x="292.9" y="163">JX2_LVDS_16_N</text>
<text x="305" y="165.5">GND</text>
<text x="80.3" y="168">JX1_LVDS_21_P</text>
<text x="80.3" y="170.6">JX1_LVDS_21_N</text>
<text x="80.3" y="173.1">VCCO_34</text>
<text x="107.9" y="170.6">JX1_LVDS_20_N</text>
<text x="108.4" y="168">JX1_LVDS_20_P</text>
<text x="120" y="173.1">GND</text>
<text x="265.3" y="168">JX2_LVDS_19_P</text>
<text x="265.3" y="170.6">JX2_LVDS_19_N</text>
<text x="265.3" y="173.1">VCCO_35</text>
<text x="292.9" y="170.6">JX2_LVDS_18_N</text>
<text x="293.3" y="168">JX2_LVDS_18_P</text>
<text x="305" y="173.1">GND</text>
<text x="1.8" y="176.6">C</text>
<text x="80.3" y="175.7">VCCO_34</text>
<text x="115.2" y="175.7">VCCO_34</text>
<text x="265.3" y="175.7">VCCO_35</text>
<text x="300.3" y="175.7">VCCO_35</text>
<text x="389.4" y="176.6">C</text>
<text x="80.3" y="180.7">JX1_LVDS_23_P</text>
<text x="80.3" y="183.3">JX1_LVDS_23_N</text>
<text x="80.3" y="185.8">GND</text>
<text x="107.9" y="183.3">JX1_LVDS_22_N</text>
<text x="108.4" y="180.7">JX1_LVDS_22_P</text>
<text x="120" y="185.8">GND</text>
<text x="265.3" y="180.7">JX2_LVDS_21_P</text>
<text x="265.3" y="183.3">JX2_LVDS_21_N</text>
<text x="265.3" y="185.8">GND</text>
<text x="292.9" y="183.3">JX2_LVDS_20_N</text>
<text x="293.3" y="180.7">JX2_LVDS_20_P</text>
<text x="305" y="185.8">GND</text>
<text x="80.3" y="188.3">BANK13_LVDS_1_P</text>
<text x="80.3" y="190.9">BANK13_LVDS_1_N</text>
<text x="104" y="190.9">BANK13_LVDS_0_N</text>
<text x="104.4" y="188.3">BANK13_LVDS_0_P</text>
<text x="265.3" y="188.3">JX2_LVDS_23_P</text>
<text x="265.3" y="190.9">JX2_LVDS_23_N</text>
<text x="292.9" y="190.9">JX2_LVDS_22_N</text>
<text x="293.3" y="188.3">JX2_LVDS_22_P</text>
<text x="80.3" y="193.4">BANK13_LVDS_3_P</text>
<text x="80.3" y="195.9">BANK13_LVDS_3_N</text>
<text x="104" y="195.9">BANK13_LVDS_2_N</text>
<text x="104.4" y="193.4">BANK13_LVDS_2_P</text>
<text x="265.3" y="193.4">GND</text>
<text x="265.3" y="195.9">BANK13_LVDS_5_P</text>
<text x="289.4" y="195.9">BANK13_LVDS_4_P</text>
<text x="305" y="193.4">GND</text>
<text x="80.3" y="198.5">GND</text>
<text x="80.3" y="201">DXP_0_P</text>
<text x="80.3" y="203.5">DXN_0_N</text>
<text x="116.6" y="203.5">VN_0_N</text>
<text x="117.4" y="201">VP_0_P</text>
<text x="120" y="198.5">GND</text>
<text x="265.3" y="198.5">BANK13_LVDS_5_N</text>
<text x="265.3" y="201">VCCO_13</text>
<text x="265.3" y="203.5">BANK13_SE_0</text>
<text x="288.9" y="198.5">BANK13_LVDS_4_N</text>
<text x="288.9" y="203.5">BANK13_LVDS_6_N</text>
<text x="289.4" y="201">BANK13_LVDS_6_P</text>
<text x="184.6" y="227.6">1</text>
<text x="197.1" y="227.6">2</text>
<text x="184.5" y="232.7">5</text>
<text x="184.5" y="230.1">3</text>
<text x="189.3" y="228.9">1</text>
<text x="189.3" y="231.4">3</text>
<text x="189.3" y="233.9">5</text>
<text x="192.2" y="231.4">4</text>
<text x="192.2" y="233.9">6</text>
<text x="192.3" y="228.9">2</text>
<text x="197.1" y="230.1">4</text>
<text x="197.1" y="232.7">6</text>
<text x="184.5" y="235.2">7</text>
<text x="184.5" y="237.8">9</text>
<text x="189.3" y="236.5">7</text>
<text x="189.3" y="239">9</text>
<text x="191.1" y="239">10</text>
<text x="192.3" y="236.5">8</text>
<text x="197.1" y="235.2">8</text>
<text x="197.1" y="237.8">10</text>
<text x="183.4" y="242.8">13</text>
<text x="183.4" y="240.3">11</text>
<text x="189.3" y="241.6">1112</text>
<text x="189.3" y="244.1">1314</text>
<text x="197.1" y="240.3">12</text>
<text x="197.1" y="242.8">14</text>
<text x="1.8" y="247">D</text>
<text x="389.4" y="247">D</text>
<text x="300.3" y="258">Title</text>
<text x="300.3" y="265.6">Size</text>
<text x="301.5" y="269.4">A3</text>
<text x="312.9" y="265.6">Number</text>
<text x="363.6" y="265.6">Revision</text>
<text x="300.3" y="273.2">Date:</text>
<text x="300.3" y="275.8">File:</text>
<text x="311.7" y="273.2">5/19/2021</text>
<text x="311.7" y="275.8">C:\Users\..\microzed_schematic.SchDoc</text>
<text x="350.9" y="273.2">Sheet</text>
<text x="350.9" y="275.8">Drawn By:</text>
<text x="357.9" y="273.2">of</text>
<text x="23.6" y="279.6">1</text>
<text x="72.6" y="279.6">2</text>
<text x="121.8" y="279.6">3</text>
<text x="170.8" y="279.6">4</text>
<text x="219.9" y="279.6">5</text>
<text x="268.9" y="279.6">6</text>
<text x="318.1" y="279.6">7</text>
<text x="367.1" y="279.6">8</text>
</g>
<g font-size="2.3" fill="#000080">
<text x="78.5" y="62.9">SOM1A</text>
<text x="263.5" y="62.9">SOM1B</text>
<text x="78.5" y="209.9">MicroZed</text>
<text x="263.5" y="209.9">MicroZed</text>
<text x="187.2" y="224.8">J4</text>
<text x="187.2" y="248.1">87832-1420</text>
</g>
<g font-size="2.3" fill="#800000">
<text x="240.7" y="67.9">TXD_CHN_1</text>
<text x="240.7" y="70.5">RXD_CHN_1</text>
<text x="334.5" y="67.9">TXD_CHN_2</text>
<text x="334.5" y="70.5">RXD_CHN_2</text>
<text x="149.5" y="73">PWR_EN</text>
<text x="149.5" y="75.5">VBAT</text>
<text x="240.7" y="73">SDA_CHN_2</text>
<text x="240.7" y="75.5">SCL_CHN_2</text>
<text x="334.5" y="75.5">SCL_CHN_1</text>
<text x="334.5" y="73">SDA_CHN_1</text>
<text x="55.7" y="80.6">P1</text>
<text x="55.7" y="83.1">P3</text>
<text x="149.5" y="80.6">P2</text>
<text x="149.5" y="83.1">P4</text>
<text x="240.7" y="80.6">5V</text>
<text x="240.7" y="78.1">VCCIO_EN</text>
<text x="55.7" y="88.2">P5</text>
<text x="149.5" y="88.2">P6</text>
<text x="235.6" y="88.2">P41</text>
<text x="334.5" y="88.2">P42</text>
<text x="55.7" y="90.7">P7</text>
<text x="149.5" y="90.7">P8</text>
<text x="235.6" y="90.7">MOSI_CHN_2</text>
<text x="334.5" y="90.7">CLK_CHN_2</text>
<text x="55.7" y="98.3">P9</text>
<text x="55.7" y="100.9">CS_CHN_1</text>
<text x="149.5" y="98.3">P10</text>
<text x="149.5" y="100.9">MOSI_CHN_1</text>
<text x="235.6" y="98.3">P43</text>
<text x="235.6" y="100.9">P45</text>
<text x="334.5" y="98.3">P44</text>
<text x="334.5" y="100.9">P46</text>
<text x="55.7" y="106">P11</text>
<text x="149.5" y="106">P12</text>
<text x="233.1" y="106">P47</text>
<text x="334.5" y="106">P48</text>
<text x="55.7" y="108.5">P13</text>
<text x="55.7" y="113.6">P14</text>
<text x="149.5" y="108.5">MISO_CHN_1</text>
<text x="149.5" y="113.6">CLK_CHN_1</text>
<text x="233.1" y="108.5">TX_CHN_2</text>
<text x="233.1" y="113.6">P50</text>
<text x="334.5" y="108.5">P49</text>
<text x="334.5" y="113.6">P51</text>
<text x="55.7" y="116.1">P15</text>
<text x="149.5" y="116.1">P16</text>
<text x="233.1" y="116.1">RX_CHN_2</text>
<text x="334.5" y="116.1">P52</text>
<text x="55.7" y="123.7">P17</text>
<text x="149.5" y="123.7">P18</text>
<text x="233.1" y="123.7">P53</text>
<text x="334.5" y="123.7">P54</text>
<text x="55.7" y="126.2">P19</text>
<text x="55.7" y="131.3">P21</text>
<text x="149.5" y="126.2">P20</text>
<text x="149.5" y="131.3">P22</text>
<text x="233.1" y="126.2">P55</text>
<text x="233.1" y="131.3">P57</text>
<text x="334.5" y="126.2">P56</text>
<text x="334.5" y="131.3">P58</text>
<text x="55.7" y="133.8">P23</text>
<text x="149.5" y="133.8">P24</text>
<text x="233.1" y="133.8">SDA_CHN_3</text>
<text x="334.5" y="133.8">SCL_CHN_3</text>
<text x="55.7" y="138.9">P25</text>
<text x="55.7" y="141.4">P27</text>
<text x="149.5" y="138.9">P26</text>
<text x="149.5" y="141.4">P28</text>
<text x="233.1" y="138.9">CLK_CHN_3</text>
<text x="233.1" y="141.4">MOSI_CHN_3</text>
<text x="334.5" y="138.9">MISO_CHN_3</text>
<text x="334.5" y="141.4">CS_CHN_3</text>
<text x="55.7" y="146.5">5V</text>
<text x="149.5" y="146.5">5V</text>
<text x="240.7" y="146.5">5V</text>
<text x="334.5" y="146.5">5V</text>
<text x="55.7" y="151.6">P29</text>
<text x="55.7" y="154.1">P31</text>
<text x="149.5" y="151.6">P30</text>
<text x="149.5" y="154.1">P32</text>
<text x="233.1" y="151.6">RX_CHN_3</text>
<text x="233.1" y="154.1">T/R</text>
<text x="334.5" y="151.6">TX_CHN_3</text>
<text x="334.5" y="154.1">P59</text>
<text x="55.7" y="159.2">P33</text>
<text x="55.7" y="161.7">P34</text>
<text x="149.5" y="159.2">TX_CHN_1</text>
<text x="149.5" y="161.7">P35</text>
<text x="233.1" y="159.2">P60</text>
<text x="233.1" y="161.7">P62</text>
<text x="334.5" y="159.2">P61</text>
<text x="334.5" y="161.7">P63</text>
<text x="55.7" y="166.8">P36</text>
<text x="149.5" y="166.8">RX_CHN_1</text>
<text x="233.1" y="166.8">P64</text>
<text x="334.5" y="166.8">P65</text>
<text x="55.7" y="169.3">P37</text>
<text x="149.5" y="169.3">P38</text>
<text x="233.1" y="169.3">P66</text>
<text x="334.5" y="169.3">P67</text>
<text x="53.2" y="174.4">VCCIO</text>
<text x="55.7" y="179.5">P39</text>
<text x="149.5" y="174.4">VCCIO</text>
<text x="149.5" y="179.5">P40</text>
<text x="233.1" y="174.4">VCCIO</text>
<text x="233.1" y="179.5">P68</text>
<text x="334.5" y="174.4">VCCIO</text>
<text x="334.5" y="179.5">P69</text>
<text x="55.7" y="182">CS_CHN_2</text>
<text x="149.5" y="182">MISO_CHN_2</text>
<text x="233.1" y="182">P70</text>
<text x="334.5" y="182">P71</text>
<text x="233.1" y="187.1">P72</text>
<text x="233.1" y="189.6">P74</text>
<text x="334.5" y="187.1">P73</text>
<text x="334.5" y="189.6">P75</text>
<text x="240.7" y="199.7">VCCIO</text>
<text x="60.9" y="214.9">GND</text>
<text x="139.4" y="214.9">GND</text>
<text x="245.9" y="214.9">GND</text>
<text x="324.4" y="214.9">GND</text>
<text x="164.7" y="227.6">P63</text>
<text x="217.9" y="227.6">P65</text>
<text x="164.7" y="230.1">P67</text>
<text x="164.7" y="232.7">P71</text>
<text x="217.9" y="230.1">P69</text>
<text x="217.9" y="232.7">P73</text>
<text x="164.7" y="235.2">P75</text>
<text x="164.7" y="237.8">P72</text>
<text x="217.9" y="235.2">P74</text>
<text x="217.9" y="237.8">P70</text>
<text x="164.7" y="240.3">P68</text>
<text x="164.7" y="242.8">P64</text>
<text x="217.9" y="240.3">P66</text>
</g>
</svg>
